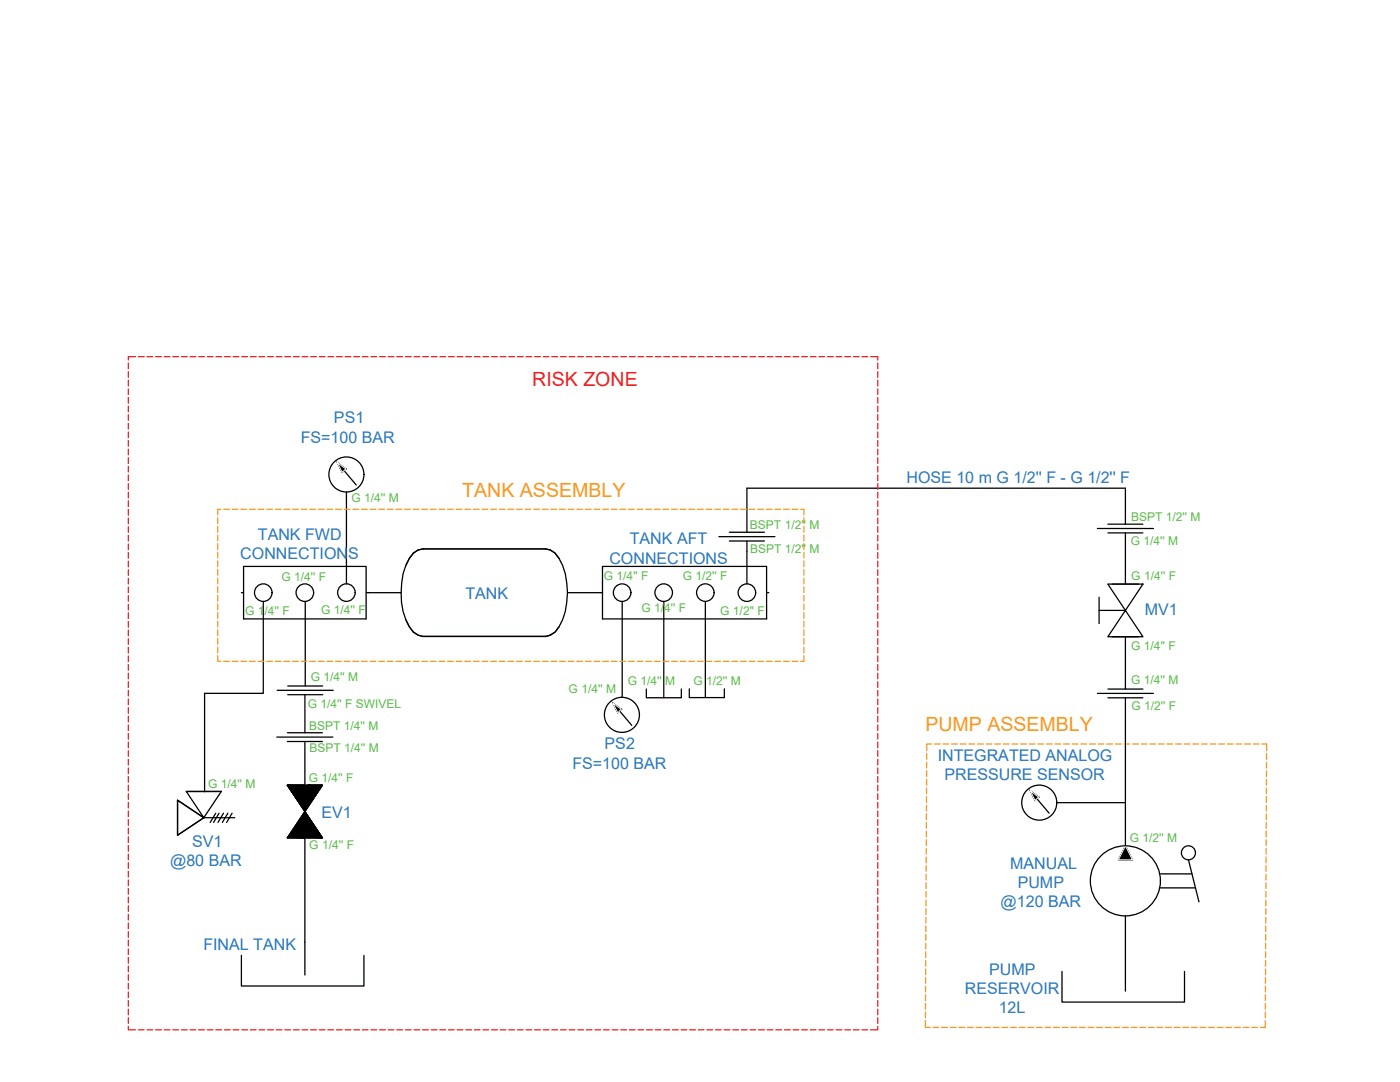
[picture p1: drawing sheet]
<svg xmlns="http://www.w3.org/2000/svg" width="279mm" height="216mm" viewBox="0 0 279 216" stroke-linecap="round" stroke-linejoin="round" font-family="sans-serif">
<!-- layer: SYMS -->
<g fill="none" stroke="#000" stroke-width=".25">
<path d="M68.4 93.6l2.7 3.2M48.2 118.3h.4M48.6 113h24.5v10.5h-24.5zM73.1 118.3h.4M82.5 110.4l.9-.7 1-.2h24.5l.9 .2 1 .7a12.6 12.6 0 0 1 2.3 9.8 10.4 10.4 0 0 1-2.3 5.9l-1 .6-.9 .3h-24.5l-1-.3-.9-.6a12.5 12.5 0 0 1-2.3-9.8 10.3 10.3 0 0 1 2.3-5.9zM111.6 111.4l-.8-1-1-.7-.9-.2h-24.5l-1 .2-.9 .7-.8 1-.7 1.4M119.8 118.3h.4M120.2 113h32.8v10.5h-32.8zM143.5 107.1h11.2M145.6 106.2h7M145.6 108h7M153 118.3h.4"/>
<path d="M219 105.5h11.2M219.4 119.2v5.2M221.1 116.5l7 10.6h-7l7-10.6zM221.1 104.6h7M221.1 106.3h7M222 116.5h5.2M55.3 137.7h11.2M57.4 136.9h7M57.4 138.6h7M81 123.7l.7 1.4 .8 1 .9 .6 1 .3M84.4 127h24.5M111.6 125.1l-.8 1-1 .6-.9 .3"/>
<path d="M129 137.5v1.7h7v-1.7M137.6 137.4v1.8h7v-1.8M219 138.4h11.2M219.4 121.8h5.2M221.1 137.5h7M221.1 139.2h7M222 127.1h5.2M55.2 147.1h11.2M57.4 156.7h6.9l-3.5 5.2zM57.4 156.7l6.9 10.5h-6.9l6.9-10.5zM57.4 146.2h6.9M57.4 148h6.9"/>
<path d="M123.4 141.6l2.7 3.1M206.6 159l2.8 3.3M60.8 161.9l3.5 5.3h-6.9zM231.4 177.2h7.2M231.6 174.4h6.3M237.2 171.6l2.1 8.4M48.2 190.6v6.1h24.4v-6.1M60.8 188v6.6M211.9 193.8v6.2h24.5v-6.2M224.6 191.2v6.6"/>
<circle cx="69.1" cy="94.7" r="3.5"/>
<circle cx="52.5" cy="118.3" r="1.75"/>
<circle cx="60.8" cy="118.3" r="1.75"/>
<circle cx="69.1" cy="118.2" r="1.75"/>
<circle cx="124.2" cy="118.3" r="1.75"/>
<circle cx="132.5" cy="118.3" r="1.75"/>
<circle cx="140.8" cy="118.2" r="1.75"/>
<circle cx="149.1" cy="118.3" r="1.75"/>
<circle cx="124.1" cy="142.6" r="3.5"/>
<circle cx="207.4" cy="160.2" r="3.5"/>
<circle cx="224.6" cy="175.8" r="7"/>
<circle cx="237.2" cy="170.2" r="1.4"/>
</g>
<path d="M67.3 92.3l1.7 1.3-.7 .7zM122.3 140.3l1.7 1.2-.7 .7zM205.6 157.8l1.7 1.2-.7 .7zM224.6 168.8l1.4 2.8h-2.8z" fill="none" stroke="#000" stroke-width=".2"/>
<g fill="#000" stroke="#000" stroke-width=".2">
<path d="M60.8 161.8v.1zM224.6 168.8l1.4 2.8h-2.8z"/>
<path d="M67.3 92.3l1.7 1.3h-1.1zM67.9 93.6l.4 .7 .7-.7z"/>
<path d="M57.4 156.7h3.4zM57.4 156.7h3.4z"/>
<path d="M57.4 156.7l3.5 5.1 3.4-5.1zM57.4 156.7l3.5 5.1z"/>
<path d="M61.4 156.7h2.9zM61.4 156.7h2.9z"/>
<path d="M122.3 140.3l1.7 1.2h-1.1zM122.9 141.5l.4 .7 .7-.7z"/>
<path d="M205.6 157.8l1.7 1.2h-1.1zM206.2 159l.4 .7 .7-.7z"/>
<path d="M57.4 167.1l3.4 .1zM57.4 167.1l3.4 .1h-3.4z"/>
<path d="M60.8 161.9l3.5 5.2zM60.8 161.9l3.5 5.2h-6.9z"/>
<path d="M61.4 167.1l2.9 .1zM61.4 167.1l2.9 .1z"/>
</g>
<path d="M67.3 92.3l1.7 1.3-.7 .7zM122.3 140.3l1.7 1.2-.7 .7zM205.6 157.8l1.7 1.2-.7 .7zM224.6 168.8l1.4 2.8h-2.8z" fill="none" stroke="#fafafa" stroke-width=".2"/>
<!-- layer: WIRES -->
<g fill="none" stroke="#000" stroke-width=".25">
<path d="M69.1 98.2v18.3M149.1 97.4v8.8M73.5 118.3h6.6M113.3 118.3h6.5M140.8 120v19.2M149.1 108v8.5M52.5 120v18.3h-11.7v19.7M60.9 138.6v7.6M60.9 120v16.9M124.2 120v19.2M132.5 120v19.2M60.8 148v8.7"/>
<path d="M210.9 160.2h13.7M224.6 182.8v8.4"/>
</g>
<!-- layer: 0 -->
<g fill="none" stroke="#000" stroke-width=".25">
<path d="M149.1 97.4h75.5v7.2M224.6 106.3v10.2M224.6 127.1v10.4M224.6 139.2v29.6M35.4 159.7l5.3 3.5-5.3 3.5zM37.2 157.9h7l-3.5 5.3zM37.2 157.9h7M40.7 163.2h6.2M43.1 162.3l-1.1 1.8M43.7 162.3l-1.1 1.8M44.6 162.3l-1.1 1.8M45.5 162.3l-1.1 1.8"/>
<path d="M46.3 162.3l-1.1 1.8M60.8 161.9v26.1"/>
</g>
<g fill="none" stroke="#f8991e" stroke-width=".25">
<path d="M43.5 103.3v1.2M43.5 105.1v1.1M43.5 106.8v1.1M43.5 108.5v1.1M43.5 110.2v1.2M43.5 111.9v1.2M43.5 113.6v1.2M43.5 115.4v1.1M43.5 117.1v1.1M43.5 118.8v1.1M44.1 101.6h-.6v1.2M44.6 101.6h1.2"/>
<path d="M46.4 101.6h1.1M48.1 101.6h1.1M49.8 101.6h1.1M51.5 101.6h1.2M53.2 101.6h1.2M54.9 101.6h1.2M56.7 101.6h1.1M58.4 101.6h1.1M60.1 101.6h1.2M61.8 101.6h1.2M63.6 101.6h1.1M65.3 101.6h1.1"/>
<path d="M67 101.6h1.1M68.7 101.6h1.2M70.4 101.6h1.2M72.1 101.6h1.2M73.9 101.6h1.1M75.6 101.6h1.1M77.3 101.6h1.1M79 101.6h1.2M80.7 101.6h1.2M82.5 101.6h1.1M84.2 101.6h1.1M85.9 101.6h1.1"/>
<path d="M87.6 101.6h1.2M89.3 101.6h1.2M91 101.6h1.2M92.8 101.6h1.1M94.5 101.6h1.1M96.2 101.6h1.2M97.9 101.6h1.2M99.7 101.6h1.1M101.4 101.6h1.1M103.1 101.6h1.1M104.8 101.6h1.1M106.5 101.6h1.2"/>
<path d="M108.2 101.6h1.2M110 101.6h1.1M111.7 101.6h1.1M113.4 101.6h1.1M115.1 101.6h1.2M116.8 101.6h1.2M118.6 101.6h1.1M120.3 101.6h1.1M122 101.6h1.1M123.7 101.6h1.2M125.4 101.6h1.2M127.2 101.6h1.1"/>
<path d="M128.9 101.6h1.1M130.6 101.6h1.1M132.3 101.6h1.2M134 101.6h1.2M135.8 101.6h1.1M137.5 101.6h1.1M139.2 101.6h1.1M140.9 101.6h1.1M142.6 101.6h1.2M144.3 101.6h1.2M146.1 101.6h1.1M147.8 101.6h1.1"/>
<path d="M149.5 101.6h1.2M151.2 101.6h1.2M152.9 101.6h1.2M154.7 101.6h1.1M156.4 101.6h1.1M158.1 101.6h1.1M159.8 101.6h.6v1.2M160.4 103.3v1.2M160.4 105.1v1.1M160.4 106.8v1.1M160.4 108.5v1.1M160.4 110.2v1.2"/>
<path d="M160.4 111.9v1.2M160.4 113.6v1.2M160.4 115.4v1.1M160.4 117.1v1.1M160.4 118.8v1.1M43.5 130.8v1.2h.6M43.5 120.5v1.2M43.5 122.2v1.2M43.5 124v1.1M43.5 125.7v1.1M43.5 127.4v1.1M43.5 129.1v1.2"/>
<path d="M44.6 132h1.2M46.4 132h1.1M48.1 132h1.1M49.8 132h1.1M51.5 132h1.2M53.2 132h1.2M54.9 132h1.2M56.7 132h1.1M58.4 132h1.1M60.1 132h1.2M61.8 132h1.2M63.6 132h1.1"/>
<path d="M65.3 132h1.1M67 132h1.1M68.7 132h1.2M70.4 132h1.2M72.1 132h1.2M73.9 132h1.1M75.6 132h1.1M77.3 132h1.1M79 132h1.2M80.7 132h1.2M82.5 132h1.1M84.2 132h1.1"/>
<path d="M85.9 132h1.1M87.6 132h1.2M89.3 132h1.2M91 132h1.2M92.8 132h1.1M94.5 132h1.1M96.2 132h1.2M97.9 132h1.2M99.7 132h1.1M101.4 132h1.1M103.1 132h1.1M104.8 132h1.1"/>
<path d="M106.5 132h1.2M108.2 132h1.2M110 132h1.1M111.7 132h1.1M113.4 132h1.1M115.1 132h1.2M116.8 132h1.2M118.6 132h1.1M120.3 132h1.1M122 132h1.1M123.7 132h1.2M125.4 132h1.2"/>
<path d="M127.2 132h1.1M128.9 132h1.1M130.6 132h1.1M132.3 132h1.2M134 132h1.2M135.8 132h1.1M137.5 132h1.1M139.2 132h1.1M140.9 132h1.1M142.6 132h1.2M144.3 132h1.2M146.1 132h1.1"/>
<path d="M147.8 132h1.1M149.5 132h1.2M151.2 132h1.2M152.9 132h1.2M154.7 132h1.1M156.4 132h1.1M158.1 132h1.1M160.4 130.8v1.2h-.6M160.4 120.5v1.2M160.4 122.2v1.2M160.4 124v1.1M160.4 125.7v1.1"/>
<path d="M160.4 127.4v1.1M160.4 129.1v1.2M184.9 159v1.1M184.9 157.3v1.1M184.9 155.5v1.2M184.9 153.8v1.2M184.9 152.1v1.1M184.9 150.4v1.1M185.9 148.5h-.9v1.3M186.5 148.5h1.1M188.2 148.5h1.2M189.9 148.5h1.2"/>
<path d="M191.7 148.5h1.1M193.4 148.5h1.1M195.1 148.5h1.1M196.8 148.5h1.2M198.5 148.5h1.2M200.2 148.5h1.2M202 148.5h1.1M203.7 148.5h1.1M205.4 148.5h1.2M207.1 148.5h1.2M208.8 148.5h1.2M210.6 148.5h1.1"/>
<path d="M212.3 148.5h1.1M214 148.5h1.1M215.7 148.5h1.2M217.4 148.5h1.2M219.2 148.5h1.1M220.9 148.5h1.1M222.6 148.5h1.1M224.3 148.5h1.2M226 148.5h1.2M227.8 148.5h1.1M229.5 148.5h1.1M231.2 148.5h1.1"/>
<path d="M232.9 148.5h1.2M234.6 148.5h1.2M236.3 148.5h1.2M238.1 148.5h1.1M239.8 148.5h1.1M241.5 148.5h1.2M243.2 148.5h1.2M244.9 148.5h1.2M246.7 148.5h1.1M248.4 148.5h1.1M250.1 148.5h1.1M251.8 148.5h1v1.3"/>
<path d="M252.7 159v1.1M252.7 157.3v1.1M252.8 155.5l-.1 1.2M252.8 153.8v1.2M252.8 150.4v1.1M252.8 152.1v1.1M184.8 179.6v1.1M184.8 176.2v1.1M184.8 177.9v1.1M184.8 174.4v1.2M184.8 172.7v1.2M184.8 171v1.2"/>
<path d="M184.9 169.3l-.1 1.1M184.9 167.6v1.1M184.9 165.8v1.2M184.9 164.1v1.2M184.9 162.4v1.2M184.9 160.7v1.1M252.6 177.9v1.1M252.6 179.6v1.1M252.6 176.2v1.1M252.7 174.4l-.1 1.2M252.7 172.7v1.2M252.7 169.3v1.1"/>
<path d="M252.7 171v1.2M252.7 167.6v1.1M252.7 165.8v1.2M252.7 164.1v1.2M252.7 160.7v1.1M252.7 162.4v1.2M184.7 198.5v1.1M184.7 195.1v1.1M184.7 196.8v1.1M184.7 193.4v1.1M184.7 191.6v1.2M184.8 189.9l-.1 1.2"/>
<path d="M184.8 186.5v1.1M184.8 188.2v1.1M184.8 184.8v1.1M184.8 183v1.2M184.8 181.3v1.2M252.5 198.5v1.1M252.6 195.1v1.1M252.6 196.8l-.1 1.1M252.6 193.4v1.1M252.6 191.6v1.2M252.6 189.9v1.2M252.6 188.2v1.1"/>
<path d="M252.6 186.5v1.1M252.6 184.8v1.1M252.6 183v1.2M252.6 181.3v1.2M184.7 203.7v1.3h.9M184.7 201.9v1.2M184.7 200.2v1.2M186.2 205h1.2M187.9 205h1.2M189.7 205h1.1M191.4 205h1.1M193.1 205h1.1"/>
<path d="M194.8 205h1.2M196.5 205h1.2M198.2 205h1.2M200 205h1.1M201.7 205h1.1M203.4 205h1.2M205.1 205h1.2M206.8 205h1.2M208.6 205h1.1M210.3 205h1.1M212 205h1.1M213.7 205h1.2"/>
<path d="M215.4 205h1.2M217.2 205h1.1M218.9 205h1.1M220.6 205h1.1M222.3 205h1.2M224 205h1.2M225.8 205h1.1M227.5 205h1.1M229.2 205h1.1M230.9 205h1.2M232.6 205h1.2M234.3 205h1.2"/>
<path d="M236.1 205h1.1M237.8 205h1.1M239.5 205h1.2M241.2 205h1.2M242.9 205h1.2M244.7 205h1.1M246.4 205h1.1M248.1 205h1.1M249.8 205h1.2M252.5 203.7v1.3h-1M252.5 201.9v1.2M252.5 200.2v1.2"/>
</g>
<g fill="none" stroke="#ed1f24" stroke-width=".25">
<path d="M25.6 72.4v1.2M25.6 74.2v1.1M25.6 75.9v1.1M25.6 77.6v1.1M25.6 79.3v1.2M27 71.2h-1.4v.7M27.6 71.2h1.2M29.3 71.2h1.2M31.1 71.2h1.1M32.8 71.2h1.1M34.5 71.2h1.1M36.2 71.2h1.2"/>
<path d="M37.9 71.2h1.2M39.7 71.2h1.1M41.4 71.2h1.1M43.1 71.2h1.1M44.8 71.2h1.2M46.5 71.2h1.2M48.2 71.2h1.2M50 71.2h1.1M51.7 71.2h1.1M53.4 71.2h1.1M55.1 71.2h1.2M56.8 71.2h1.2"/>
<path d="M58.6 71.2h1.1M60.3 71.2h1.1M62 71.2h1.2M63.7 71.2h1.2M65.4 71.2h1.2M67.2 71.2h1.1M68.9 71.2h1.1M70.6 71.2h1.1M72.3 71.2h1.2M74 71.2h1.2M75.8 71.2h1.1M77.5 71.2h1.1"/>
<path d="M79.2 71.2h1.1M80.9 71.2h1.2M82.6 71.2h1.2M84.3 71.2h1.2M86.1 71.2h1.1M87.8 71.2h1.1M89.5 71.2h1.2M91.2 71.2h1.2M92.9 71.2h1.2M94.7 71.2h1.1M96.4 71.2h1.1M98.1 71.2h1.2"/>
<path d="M99.8 71.2h1.2M101.5 71.2h1.2M103.3 71.2h1.1M105 71.2h1.1M106.7 71.2h1.1M108.4 71.2h1.2M110.1 71.2h1.2M111.9 71.2h1.1M113.6 71.2h1.1M115.3 71.2h1.1M117 71.2h1.2M118.7 71.2h1.2"/>
<path d="M120.4 71.2h1.2M122.2 71.2h1.1M123.9 71.2h1.1M125.6 71.2h1.2M127.3 71.2h1.2M129 71.2h1.2M130.8 71.2h1.1M132.5 71.2h1.1M134.2 71.2h1.2M135.9 71.2h1.2M137.6 71.2h1.2M139.4 71.2h1.1"/>
<path d="M141.1 71.2h1.1M142.8 71.2h1.1M144.5 71.2h1.2M146.2 71.2h1.2M148 71.2h1.1M149.7 71.2h1.1M151.4 71.2h1.1M153.1 71.2h1.2M154.8 71.2h1.2M156.5 71.2h1.2M158.3 71.2h1.1M160 71.2h1.1"/>
<path d="M161.7 71.2h1.2M163.4 71.2h1.2M165.1 71.2h1.2M166.9 71.2h1.1M168.6 71.2h1.1M170.3 71.2h1.2M172 71.2h1.2M173.7 71.2h1.5v.7M175.2 72.4v1.2M175.2 74.2v1.1M175.2 75.9v1.1M175.2 77.6v1.1"/>
<path d="M175.2 79.3v1.2M25.6 81v1.2M25.6 82.7v1.2M25.6 84.5v1.1M25.6 86.2v1.1M25.6 87.9v1.2M25.6 89.6v1.2M25.6 91.3v1.2M25.6 93.1v1.1M25.6 94.8v1.1M25.6 96.5v1.1M25.6 98.2v1.2"/>
<path d="M25.6 99.9v1.2M175.2 81v1.2M175.2 82.7v1.2M175.2 84.5v1.1M175.2 86.2v1.1M175.2 87.9v1.2M175.2 89.6v1.2M175.2 91.3v1.2M175.2 93.1v1.1M175.2 94.8v1.1M175.2 96.5v1.1M175.2 98.2v1.2"/>
<path d="M175.2 99.9v1.2M25.6 101.7v1.1M25.6 103.4v1.1M25.6 105.1v1.1M25.6 106.8v1.2M25.6 108.5v1.2M25.6 110.3v1.1M25.6 112v1.1M25.6 113.7v1.1M25.6 115.4v1.2M25.6 117.1v1.2M25.6 118.8v1.2"/>
<path d="M175.2 101.7v1.1M175.2 103.4v1.1M175.2 105.1v1.1M175.2 106.8v1.2M175.2 108.5v1.2M175.2 110.3v1.1M175.2 112v1.1M175.2 113.7v1.1M175.2 115.4v1.2M175.2 117.1v1.2M175.2 118.8v1.2M25.6 120.6v1.1"/>
<path d="M25.6 122.3v1.1M25.6 124v1.2M25.6 125.7v1.2M25.6 127.4v1.2M25.6 129.2v1.1M25.6 130.9v1.1M25.6 132.6v1.1M25.6 134.3v1.2M25.6 136v1.2M25.6 137.8v1.1M25.6 139.5v1.1M175.2 120.6v1.1"/>
<path d="M175.2 122.3v1.1M175.2 124v1.2M175.2 125.7v1.2M175.2 127.4v1.2M175.2 129.2v1.1M175.2 130.9v1.1M175.2 132.6v1.1M175.2 134.3v1.2M175.2 136v1.2M175.2 137.8v1.1M175.2 139.5v1.1M25.6 141.2v1.1"/>
<path d="M25.6 142.9v1.2M25.6 144.6v1.2M25.6 146.3v1.2M25.6 148.1v1.1M25.6 149.8v1.1M25.6 151.5v1.2M25.6 153.2v1.2M25.6 154.9v1.2M25.6 156.7v1.1M25.6 158.4v1.1M175.2 141.2v1.1M175.2 142.9v1.2"/>
<path d="M175.2 144.6v1.2M175.2 146.3v1.2M175.2 148.1v1.1M175.2 149.8v1.1M175.2 151.5v1.2M175.2 153.2v1.2M175.2 154.9v1.2M175.2 156.7v1.1M175.2 158.4v1.1M25.6 160.1v1.2M25.6 161.8v1.2M25.6 163.5v1.2"/>
<path d="M25.6 165.3v1.1M25.6 167v1.1M25.6 168.7v1.1M25.6 170.4v1.2M25.6 172.1v1.2M25.6 173.9v1.1M25.6 175.6v1.1M25.6 177.3v1.1M25.6 179v1.2M175.2 160.1v1.2M175.2 161.8v1.2M175.2 163.5v1.2"/>
<path d="M175.2 165.3v1.1M175.2 167v1.1M175.2 168.7v1.1M175.2 170.4v1.2M175.2 172.1v1.2M175.2 173.9v1.1M175.2 175.6v1.1M175.2 177.3v1.1M175.2 179v1.2M25.6 180.7v1.2M25.6 182.4v1.2M25.6 184.2v1.1"/>
<path d="M25.6 185.9v1.1M25.6 187.6v1.2M25.6 189.3v1.2M25.6 191v1.2M25.6 192.8v1.1M25.6 194.5v1.1M25.6 196.2v1.2M25.6 197.9v1.2M25.6 199.6v1.2M175.2 180.7v1.2M175.2 182.4v1.2M175.2 184.2v1.1"/>
<path d="M175.2 185.9v1.1M175.2 187.6v1.2M175.2 189.3v1.2M175.2 191v1.2M175.2 192.8v1.1M175.2 194.5v1.1M175.2 196.2v1.2M175.2 197.9v1.2M175.2 199.6v1.2M25.6 204.8v.7h1.4M25.6 201.4v1.1M25.6 203.1v1.1"/>
<path d="M27.6 205.5h1.2M29.3 205.5h1.2M31.1 205.5h1.1M32.8 205.5h1.1M34.5 205.5h1.1M36.2 205.5h1.2M37.9 205.5h1.2M39.7 205.5h1.1M41.4 205.5h1.1M43.1 205.5h1.1M44.8 205.5h1.2M46.5 205.5h1.2"/>
<path d="M48.2 205.5h1.2M50 205.5h1.1M51.7 205.5h1.1M53.4 205.5h1.1M55.1 205.5h1.2M56.8 205.5h1.2M58.6 205.5h1.1M60.3 205.5h1.1M62 205.5h1.2M63.7 205.5h1.2M65.4 205.5h1.2M67.2 205.5h1.1"/>
<path d="M68.9 205.5h1.1M70.6 205.5h1.1M72.3 205.5h1.2M74 205.5h1.2M75.8 205.5h1.1M77.5 205.5h1.1M79.2 205.5h1.1M80.9 205.5h1.2M82.6 205.5h1.2M84.3 205.5h1.2M86.1 205.5h1.1M87.8 205.5h1.1"/>
<path d="M89.5 205.5h1.2M91.2 205.5h1.2M92.9 205.5h1.2M94.7 205.5h1.1M96.4 205.5h1.1M98.1 205.5h1.2M99.8 205.5h1.2M101.5 205.5h1.2M103.3 205.5h1.1M105 205.5h1.1M106.7 205.5h1.1M108.4 205.5h1.2"/>
<path d="M110.1 205.5h1.2M111.9 205.5h1.1M113.6 205.5h1.1M115.3 205.5h1.1M117 205.5h1.2M118.7 205.5h1.2M120.4 205.5h1.2M122.2 205.5h1.1M123.9 205.5h1.1M125.6 205.5h1.2M127.3 205.5h1.2M129 205.5h1.2"/>
<path d="M130.8 205.5h1.1M132.5 205.5h1.1M134.2 205.5h1.2M135.9 205.5h1.2M137.6 205.5h1.2M139.4 205.5h1.1M141.1 205.5h1.1M142.8 205.5h1.1M144.5 205.5h1.2M146.2 205.5h1.2M148 205.5h1.1M149.7 205.5h1.1"/>
<path d="M151.4 205.5h1.1M153.1 205.5h1.2M154.8 205.5h1.2M156.5 205.5h1.2M158.3 205.5h1.1M160 205.5h1.1M161.7 205.5h1.2M163.4 205.5h1.2M165.1 205.5h1.2M166.9 205.5h1.1M168.6 205.5h1.1M170.3 205.5h1.2"/>
<path d="M172 205.5h1.2M175.2 204.8v.7h-1.5M175.2 201.4v1.1M175.2 203.1v1.1"/>
</g>
<text font-size="3.9" fill="#ed1f24" x="106.2" y="77">RISK ZONE</text>
<g font-size="3.9" fill="#f8991e">
<text x="92.3" y="99.3">TANK ASSEMBLY</text>
<text x="184.7" y="145.9">PUMP ASSEMBLY</text>
</g>
<g font-size="3.2" fill="#2776bb">
<text x="60" y="88.3">FS=100 BAR</text>
<text x="66.7" y="84.5">PS1</text>
<text x="180.9" y="96.4">HOSE 10 m G 1/2'' F - G 1/2'' F</text>
<text x="51.5" y="107.8">TANK FWD</text>
<text x="48" y="111.6">CONNECTIONS</text>
<text x="121.6" y="112.5">CONNECTIONS</text>
<text x="125.7" y="108.6">TANK AFT</text>
<text x="92.9" y="119.5">TANK</text>
<text x="228.5" y="122.8">MV1</text>
<text x="120.7" y="149.5">PS2</text>
<text x="114.2" y="153.4">FS=100 BAR</text>
<text x="187.1" y="151.8">INTEGRATED ANALOG</text>
<text x="188.5" y="155.7">PRESSURE SENSOR</text>
<text x="64.2" y="163.3">EV1</text>
<text x="34" y="172.9">@80 BAR</text>
<text x="38.4" y="169">SV1</text>
<text x="201.6" y="173.4">MANUAL</text>
<text x="203.1" y="177.2">PUMP</text>
<text x="199.7" y="181.1">@120 BAR</text>
<text x="40.6" y="189.6">FINAL TANK</text>
<text x="197.4" y="194.5">PUMP</text>
<text x="192.6" y="198.3">RESERVOIR</text>
<text x="199.3" y="202.1">12L</text>
</g>
<g font-size="2.4" fill="#58ba48">
<text x="70.1" y="100.1">G 1/4'' M</text>
<text x="149.7" y="105.6">BSPT 1/2'' M</text>
<text x="225.7" y="103.9">BSPT 1/2'' M</text>
<text x="149.7" y="110.4">BSPT 1/2'' M</text>
<text x="225.7" y="108.8">G 1/4'' M</text>
<text x="56.2" y="115.9">G 1/4'' F</text>
<text x="120.5" y="115.8">G 1/4'' F</text>
<text x="136.3" y="115.8">G 1/2'' F</text>
<text x="225.8" y="115.7">G 1/4'' F</text>
<text x="48.9" y="122.6">G 1/4'' F</text>
<text x="64.1" y="122.6">G 1/4'' F</text>
<text x="128" y="122.2">G 1/4'' F</text>
<text x="143.7" y="122.6">G 1/2'' F</text>
<text x="225.8" y="129.6">G 1/4'' F</text>
<text x="62" y="135.9">G 1/4'' M</text>
<text x="125.3" y="136.7">G 1/4'' M</text>
<text x="138.4" y="136.6">G 1/2'' M</text>
<text x="225.8" y="136.6">G 1/4'' M</text>
<text x="61.4" y="141.2">G 1/4'' F SWIVEL</text>
<text x="113.5" y="138.3">G 1/4'' M</text>
<text x="225.8" y="141.7">G 1/2'' F</text>
<text x="61.7" y="145.7">BSPT 1/4'' M</text>
<text x="61.8" y="150.1">BSPT 1/4'' M</text>
<text x="41.5" y="157.3">G 1/4'' M</text>
<text x="61.6" y="156.1">G 1/4'' F</text>
<text x="225.5" y="167.9">G 1/2'' M</text>
<text x="61.7" y="169.4">G 1/4'' F</text>
</g>
</svg>
